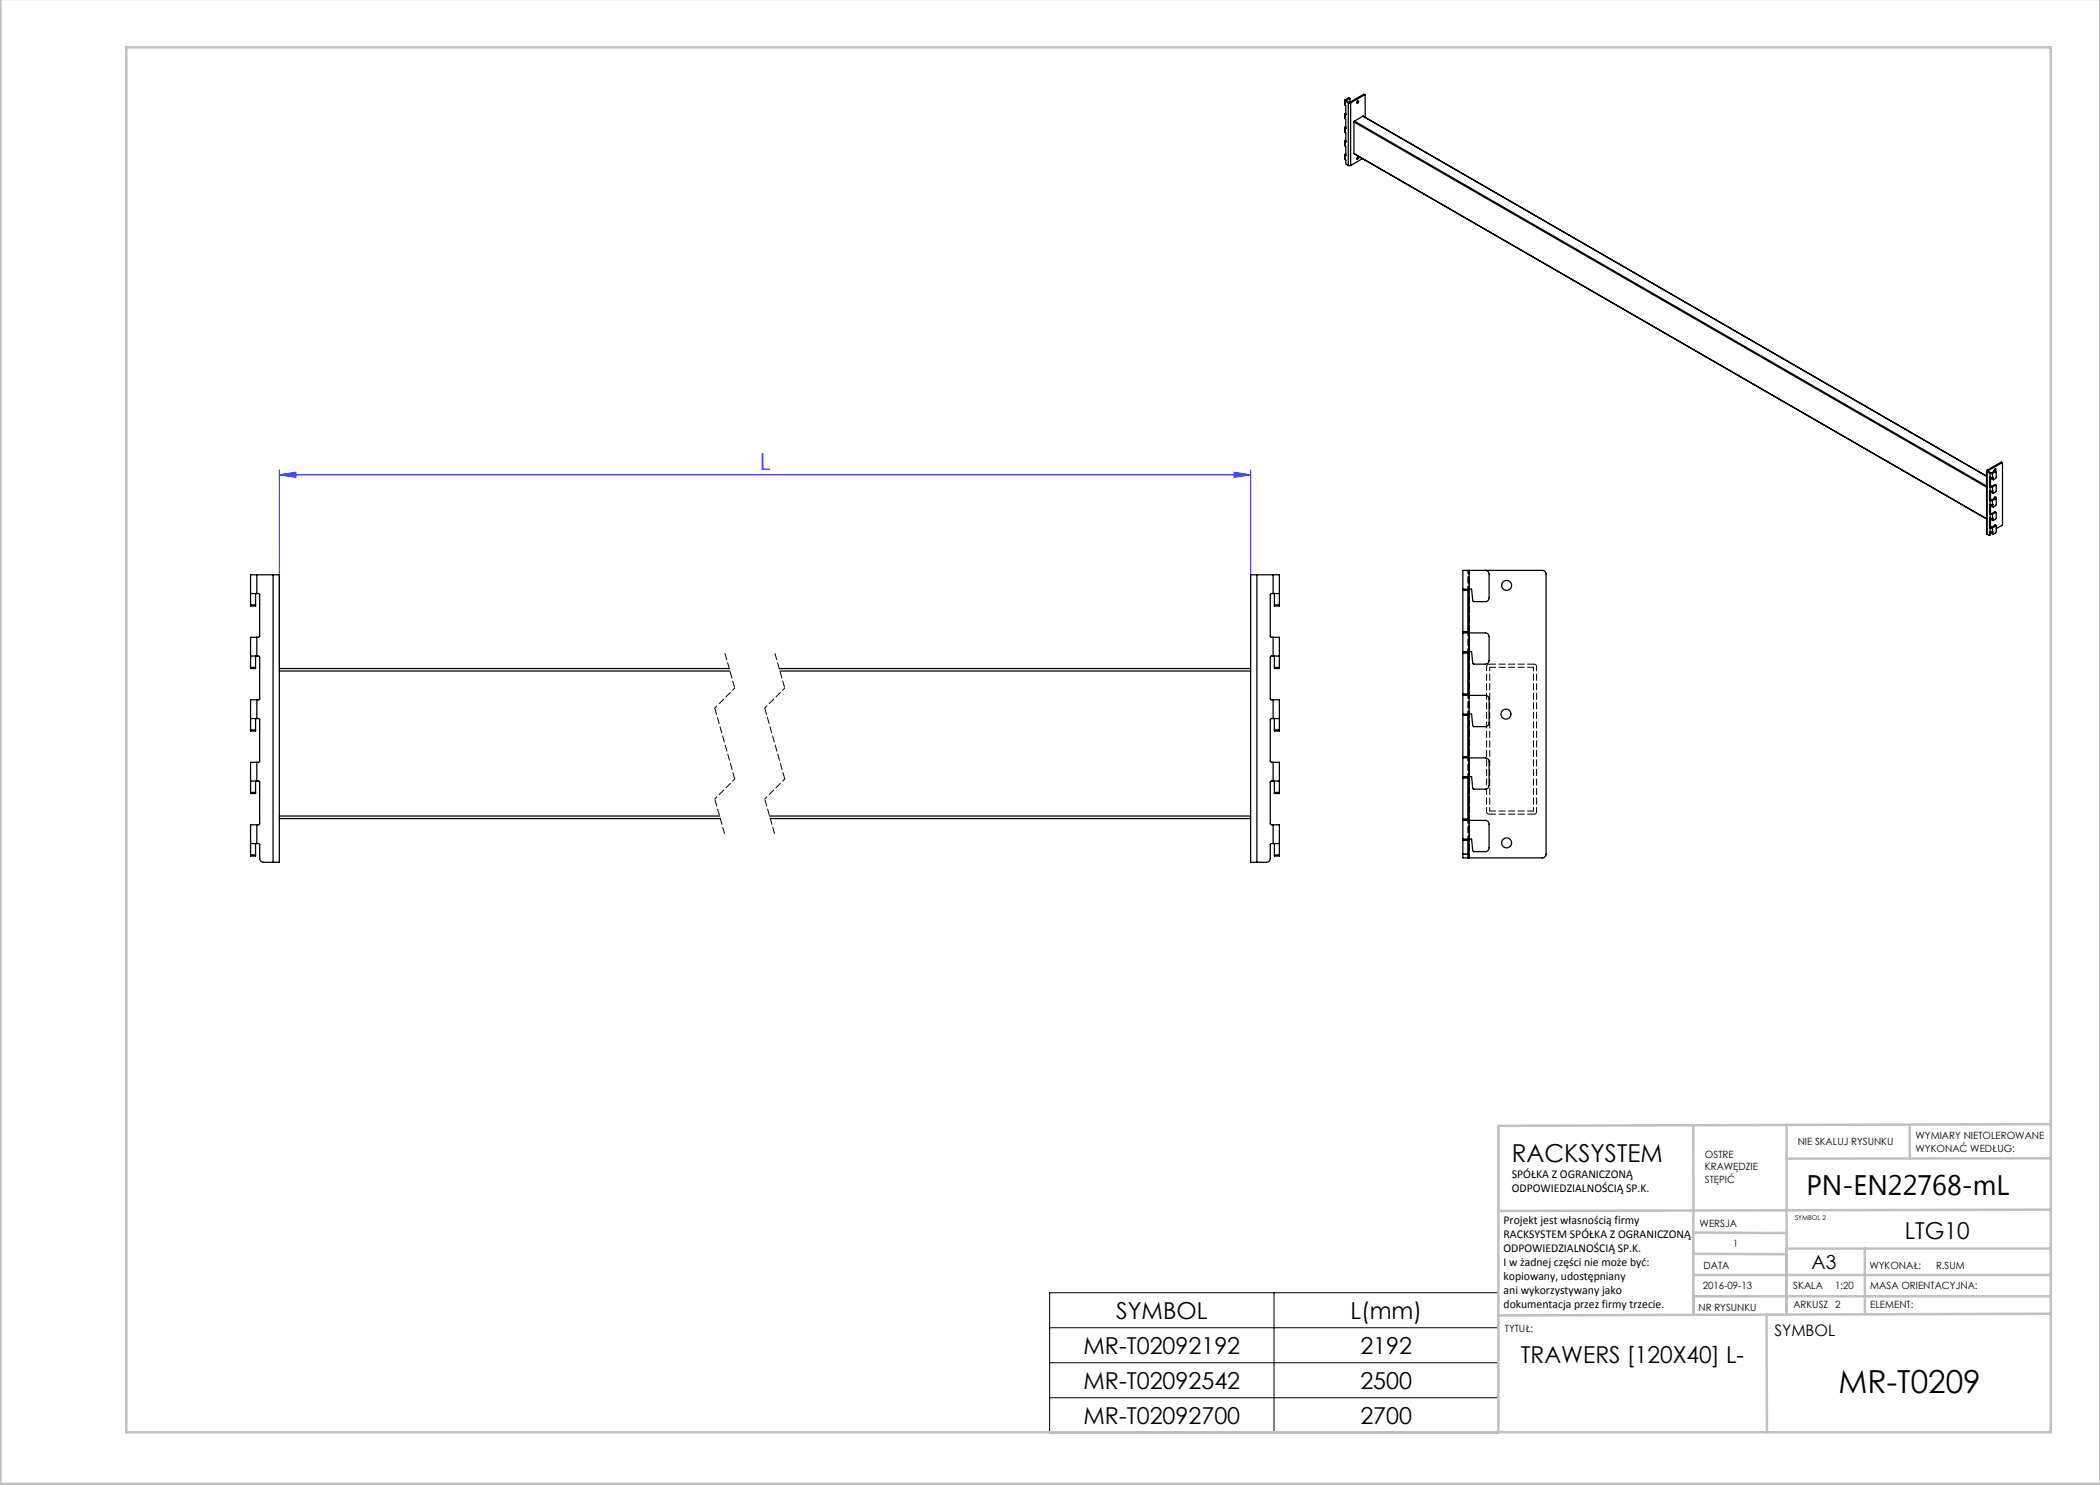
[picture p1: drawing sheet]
<svg xmlns="http://www.w3.org/2000/svg" width="420mm" height="297mm" viewBox="0 0 420 297" stroke-linecap="round" stroke-linejoin="round" font-family="sans-serif">
<path d="M55.9 95l3.3-.5v1zM55.9 94v39.2M55.9 95h194.2M246.8 94.5l3.3 .5-3.3 .5zM250.1 94v39.2" fill="none" stroke="#00f" stroke-width=".2"/>
<path d="M209.9 258.5h89.8v28h-89.8zM254.8 258.5v28M209.9 265.5h89.8M209.9 272.5h89.8M209.9 279.5h89.8" fill="none" stroke="#000" stroke-width=".2"/>
<path d="M145 130.5l2 7.1M155 130.5l2 7.1M143 159.8l2 7.1M153 159.8l2 7.1" fill="none" stroke="#000" stroke-width=".2" stroke-dasharray="1.3 .6" stroke-dashoffset="-.2"/>
<path d="M147 137.6l-4 4M157 137.6l-4 4M147 155.8l-4 4M157 155.8l-4 4" fill="none" stroke="#000" stroke-width=".2" stroke-dasharray="1.3 .6" stroke-dashoffset=".7"/>
<path d="M143 141.6l4 14.2M153 141.6l4 14.2" fill="none" stroke="#000" stroke-width=".2" stroke-dasharray="1.3 .6" stroke-dashoffset="-.1"/>
<g fill="none" stroke="#c0c0c0" stroke-width=".5">
<path d="M.1 -.1v296.9h419.9M25.2 9.5h385v276.9h-385zM338.7 225.2v16.9M357.3 225v37.9M382 225.4v6.3M410.1 224.8l-110.4 .4v61.2M410.1 231.7h-52.8M338.7 259.3h71.5M338.7 255h71.5M338.7 250.8l18.6 .1M338.7 246.5l18.6 .1M338.7 242.1v20.9"/>
<path d="M373 249.7v13.2M410.1 241.9l-110.4 .3M410.2 249.7h-52.9v13.2M353.3 262.9l.1 23.5M410.2 262.7l-110.5 .4"/>
</g>
<path d="M55.9 95l3.3-.5v1zM246.8 94.5l3.3 .5-3.3 .5z" fill="#00f"/>
<g fill="none" stroke="#000" stroke-width=".25">
<path d="M269 20v.2M269 20l.2 .1M269.7 19.6l.2 .1M269.7 19.6l-.7 .4M269.7 19.6l.1 .1M269.8 19.7l.2 .1v.6M269.8 19.7l-.6 .4M272.7 18.9l.3 .1M272.7 18.9l-2.8 1.6M272.7 18.9l.2 .1M272.9 19l.1 .1v4.4M272.9 19l-2.8 1.6"/>
<path d="M268.9 20.1l.1 .9M268.9 22.8l.1 1M268.9 25.5l.1 1M268.9 28.3l.1 .9M268.9 31l.1 .9M269 31.9l.2 .9 .5 .3M269 29.2l.2 .1v1.8M269 26.5l.2 .1v1.8M269 23.8l.2 .1v1.8M269 21l.2 .2v1.8M269 22.7v.2M269 25.4v.3"/>
<path d="M269 28.1v.3M269 30.8v.3M269 25.4l.2 .1M269 20.2v.8M269 22.9v.9M269 25.7v.8M269 28.4v.8M269 31.1v.8M269 31.1h.1M269 28.4h.1M269 25.7h.1M269 22.9l.1 .1"/>
<path d="M269 20.2l.7 .4M269 22.7h.2M269 28.1l.2 .1M269 30.8l.2 .1M269.2 31.1h-.1M269.2 28.4h-.1M269.2 25.7h-.1M269.2 23h-.1M269.2 22.6l-.2 .1M269.2 25.3l-.2 .1M269.2 28.1h-.2M269.2 30.8h-.2"/>
<path d="M269.2 22.9h-.2M269.2 25.6l-.2 .1M269.2 28.3l-.2 .1M269.2 31l-.2 .1M269.2 20.1h.1M269.2 20.1l-.2 .1M269.2 20.1l.6 .4M269.7 20.6h.4M269.7 33.1h.4M269.7 20.6v12.5M269.8 20.5h.1M269.8 20.5l-.1 .1"/>
<path d="M269.9 20.5l.2 .1M270.1 20.6v12.5M270.8 30.7l126.5 73.1M270.8 24.4v6.3M270.8 24.4l126.5 73M270.8 30.7l126.5 73M270.9 24.2l-.1 .2M270.9 24.2l126.4 73M271.5 20.3v-.1a.2 .2 0 0 1 .2 .3 .2 .2 0 0 1-.3 0zM271.5 31.5v-.1a.2 .2 0 0 1 .2 .3 .2 .2 0 0 1-.3 0zM271.5 20.2l-.1 .3M271.5 31.4l-.1 .3"/>
<path d="M272.5 31.7l-2.4 1.4M272.6 23.2l124.7 72M272.6 23.2l-1.7 1M397.3 94.2l.1 12.6M397.4 94.1v.2M397.4 94.1l.2 .1M397.4 94.3l.6 .4M397.4 94.3v12.5M397.6 94.2h.1M397.6 94.2l-.2 .1M397.6 94.2l.6 .4M397.9 97.3l.1 .1"/>
<path d="M397.9 95.5v1.8M397.9 98.2v1.8M398 95.5h-.1M398 98.2h-.1M398 95.5h.1M398 97.4h.1M398 98.2h.1M398 94.7h.5M398 95.5h.5M398 97.4h.5M398 98.2h.5M398 94.7v.8"/>
<path d="M398 97.4v.8M398.1 97.2v.1M398.1 99.9v.1M398.1 97.2l-.2 .1M398.1 95.5v1.7M398.1 98.3v1.6M398.1 99.9l-.2 .1M398.1 97.3l-.1 .1M398.1 97.3h.1M398.1 100l-.1 .1M398.1 100h.1M398.2 94.6h.1"/>
<path d="M398.2 97.3h.1M398.2 94.6l-.2 .1M398.2 97.3l-.2 .1M398.3 94.6l.2 .1M398.3 97.3l.2 .1M398.4 95.5v.3M398.4 98.3v.2M398.4 95.8h.1M398.4 95.8l.2 .1M398.4 98.5l.2 .2M398.5 98.6h.1M398.5 94.7v.8"/>
<path d="M398.5 97.4v.8M398.5 98.2h.1v.4M398.8 94.1a.24 .24 0 0 1 .1-.3 .24 .24 0 0 1 .4 .1 .24 .24 0 0 1-.3 .3M398.8 94.1l.1 .1M398.9 96.9l.3 .1M398.9 99.7l.3 .1M398.9 94.2l.2 .1M398.9 94.2l-.6 .4M398.9 96.9l.2 .1M398.9 96.9l-.6 .4M398.9 99.7l.2 .1M398.9 99.7l-.6 .3"/>
<path d="M399 99.4l-.2 .3v-.1a.18 .18 0 0 1 .3-.2 .18 .18 0 0 1 0 .3M399 93.8l-.2 .3M399 94.2h-.1M399 94.2l.2 .1M399.1 94.3l.1 .1v1.2l-.5 .3-.1-.5-.1 .1M399.1 97l.1 .1v1.1l-.6 .4M399.1 99.8l.1 .1v1.1l-.5 .4-.1-.5h-.1M399.1 94.3l-.6 .4M399.1 97l-.6 .4M399.1 99.8l-.6 .3M400.2 92.5l.3 .1M400.2 92.5l.2 .1"/>
<path d="M400.2 92.5l-2.8 1.6M400.4 92.6h.1v12.3l-1.3 .8M400.4 92.6l-2.8 1.6M50.1 118.7h1.3M51.1 118.7v2.3M51.4 115h-1.3v6M51.4 118.7h.4l.1 .3v8.2l-.1 .2-.4 .1M51.4 115h3.2M51.4 115v3.7M54.6 115h1.3v57.5h-1.3M54.6 115v57.5M251.4 115h-1.3v57.5h1.3"/>
<path d="M251.4 115v57.5M251.4 115h3.2M254.6 118.7h-.4l-.1 .3v8.2l.1 .2 .4 .1M254.6 118.7h1.3M254.6 115h1.3v6M254.6 115v3.7M254.9 118.7v2.3M292.6 117.8v.3M292.6 118.1v8.2M292.6 118.1h1M293.6 117.8v.3M293.6 118.1v8.2"/>
<path d="M293.8 114.1h-1.2v3.7M293.8 114.1h14.7a.75 .75 0 0 1 .7 .7v56a.75 .75 0 0 1-.7 .8h-14.7M293.8 114.1v57.5M297.1 114.1a.75 .75 0 0 1 .7 .7v4.8a.75 .75 0 0 1-.7 .7h-2.4l-.4-2.5h-1.7M397.4 106.8l.4 .3 .1-.1M397.9 100l.1 .1M397.9 102.7l.1 .1M397.9 105.4l.1 .1M397.9 100.9v1.8M397.9 103.7v1.7M397.9 106.4v.6M398 100.9h-.1"/>
<path d="M398 103.6l-.1 .1M398 106.3l-.1 .1M398 100.1h.1M398 100.9h.1M398 102.8h.1M398 103.6v.1M398 105.5v.1M398 106.3v.1M398 100.1h.5M398 100.9h.5M398 102.8h.5M398 103.7h.5"/>
<path d="M398 105.6h.5M398 106.4h.5M398 100.1v.8M398 102.8v.9M398 105.6v.8M398.1 102.6v.1M398.1 105.3v.1M398.1 106.9l-.2 .2M398.1 101v1.6M398.1 103.7v1.6M398.1 106.4v.5M398.1 102.6l-.2 .1"/>
<path d="M398.1 105.3l-.2 .1M398.1 106.9l-.2 .1M398.1 102.7l-.1 .1M398.1 102.7h.1M398.1 105.4l-.1 .1M398.1 105.4l.1 .1M398.2 100h.1M398.2 102.7h.1M398.2 105.5h.1M398.2 100l-.2 .1M398.2 102.7l-.2 .1M398.2 105.5l-.2 .1"/>
<path d="M398.3 100l.2 .1M398.3 102.7l.2 .1M398.3 105.5l.2 .1M398.4 101v.2M398.4 103.7v.3M398.4 106.4v.3M398.4 104l.2 .1M398.4 101.2l.2 .2M398.4 106.7l.2 .1M398.5 101.3h.1M398.5 106.7h.1M398.5 106.7l.1 .1"/>
<path d="M398.5 100.1v.8M398.5 102.8v.9M398.5 105.6v.8M398.5 103.7l.1-.1v.5M398.5 106.4l.1-.1v.5M398.9 102.4l.3 .1M398.9 102.4l.2 .1M398.9 102.4l-.6 .3M398.9 105.1l.2 .1M398.9 105.1l-.6 .4M399 105v.1M399 105.1l.2 .1-.1-.2-.2 .1"/>
<path d="M399 105.1h-.1M399.1 102.5h.1v1.2l-.6 .4M399.1 105.2l.1 .1v1.1l-.6 .4M399.1 102.5l-.6 .3M399.1 105.2l-.6 .4M50.1 131.2h1.3M50.1 121v.2h1v-.2M50.1 133.5v.2h1v-.2M50.1 121h1M50.1 133.5h1M51.1 131.2v2.3M51.4 127.5h-1.3v6"/>
<path d="M51.4 140h-1.3v6M51.4 131.2h.4l.1 .3v8.2l-.1 .2-.4 .1M51.4 127.5v3.7M51.4 140v3.7M55.9 133.7h89.9M55.9 134.2h90.1M155.8 133.7h94.3M156 134.2h94.1M254.6 131.2h-.4l-.1 .3v8.2l.1 .2 .4 .1M254.6 127.5h1.3v6M254.6 131.2h1.3M254.6 140h1.3v6"/>
<path d="M254.6 127.5v3.7M254.6 140v3.7M254.9 121v.2h1v-.2M254.9 133.5v.2h1v-.2M254.9 131.2v2.3M254.9 121h1M254.9 133.5h1M292.6 126.6h4.5a.75 .75 0 0 1 .7 .7v4.8a.75 .75 0 0 1-.7 .7h-2.4l-.4-2.5h-1.7M292.6 139.1h4.5a.75 .75 0 0 1 .7 .7v4.8a.75 .75 0 0 1-.7 .7h-2.4l-.4-2.5h-1.7M292.6 126.3v.3M292.6 130.3v.3M292.6 138.8v.3"/>
<path d="M292.6 126.6v3.7M292.6 130.6v8.2M292.6 139.1v3.7M292.6 126.3h1M292.6 130.6h1M292.6 138.8h1M293.6 126.3v.3M293.6 130.3v.3M293.6 138.8v.3M293.6 130.6v8.2M50.1 156.2h1.3M50.1 143.7h1.3"/>
<path d="M50.1 158.5v.2h1v-.2M50.1 146v.2h1v-.2M50.1 158.5h1M50.1 146h1M51.1 143.7v2.3M51.1 156.2v2.3M51.4 152.5h-1.3v6M51.4 156.2h.4l.1 .3v8.2l-.1 .2-.4 .1M51.4 143.7h.4l.1 .3v8.2l-.1 .2-.4 .1M51.4 152.5v3.7M254.6 143.7h-.4l-.1 .3v8.2l.1 .2 .4 .1M254.6 156.2h-.4l-.1 .3v8.2l.1 .2 .4 .1"/>
<path d="M254.6 143.7h1.3M254.6 156.2h1.3M254.6 152.5h1.3v6M254.6 152.5v3.7M254.9 158.5v.2h1v-.2M254.9 146v.2h1v-.2M254.9 143.7v2.3M254.9 156.2v2.3M254.9 158.5h1M254.9 146h1M292.6 151.6h4.5a.75 .75 0 0 1 .7 .7v4.8a.75 .75 0 0 1-.7 .7h-2.4l-.4-2.5h-1.7M292.6 142.8v.3"/>
<path d="M292.6 151.3v.3M292.6 155.3v.3M292.6 143.1v8.2M292.6 151.6v3.7M292.6 155.6v8.2M292.6 143.1h1M292.6 151.3h1M292.6 155.6h1M293.6 142.8v.3M293.6 151.3v.3M293.6 155.3v.3M293.6 143.1v8.2"/>
<path d="M293.6 155.6v8.2M50.1 168.7h1.3M50.1 171v.2h1v-.2M50.1 171h1M51.1 168.7v2.3M51.4 165h-1.3v6M51.4 168.7h.4l.1 .2v2.8a.75 .75 0 0 0 .8 .8h1.9M51.4 165v3.7M55.9 163.7h88.2M55.9 163.2h88M153.9 163.2h96.2M154.1 163.7h96"/>
<path d="M254.6 168.7h-.4l-.1 .2v2.8a.75 .75 0 0 1-.8 .8h-1.9M254.6 168.7h1.3M254.6 165h1.3v6M254.6 165v3.7M254.9 171v.2h1v-.2M254.9 171h1M254.9 168.7v2.3M292.6 164.1h4.5a.75 .75 0 0 1 .7 .7v4.8a.75 .75 0 0 1-.7 .7h-2.4l-.4-2.5h-1.7M292.6 167.8v.3M292.6 163.8v.3M292.6 170.8v.8h1M292.6 164.1v3.7"/>
<path d="M292.6 168.1v2.7M292.6 168.1h1M292.6 163.8h1M292.6 170.8h1M293.6 167.8v.3M293.6 163.8v.3M293.6 170.8v.8M293.6 171.6h.2M293.6 168.1v2.7"/>
<circle cx="301.3" cy="117.1" r="1"/>
<circle cx="301.2" cy="142.8" r="1"/>
<circle cx="301.3" cy="168.6" r="1"/>
</g>
<path d="M293.6 114.1v3.7M293.8 114.1v3.7M293.6 126.6v3.7M293.6 139.1v3.7M293.8 126.6v3.7M293.8 139.1v3.7M293.6 151.6v3.7M293.8 151.6v3.7M293.6 164.1v3.7M293.8 164.1v3.7" fill="none" stroke="#000" stroke-width=".2" stroke-dasharray="1.3 .6" stroke-dashoffset=".7"/>
<g fill="none" stroke="#000" stroke-width=".2" stroke-dasharray="1.3 .6" stroke-dashoffset=".5">
<path d="M293.6 118.1h-1M293.8 114.1v57.5M292.6 138.8h1M292.6 126.3h1M293.6 130.6h-1M306.7 133.5v28.7M292.6 151.3h1M293.6 155.6h-1M293.6 143.1h-1M292.6 170.8h1M292.6 163.8h1M293.6 168.1h-1"/>
<path d="M297.9 162.2v-28.7"/>
</g>
<path d="M297.3 133.3l.2-.3 .3-.2M306.8 132.8l.4 .2 .1 .3M307.3 133.3v29M297.3 162.3v-29M297.8 162.8l-.3-.1-.2-.4M307.3 162.3l-.1 .4-.4 .1" fill="none" stroke="#000" stroke-width=".2" stroke-dasharray="1.3 .6" stroke-dashoffset=".4"/>
<path d="M297.8 132.8h9M306.8 162.8h-9" fill="none" stroke="#000" stroke-width=".2" stroke-dasharray="1.3 .6" stroke-dashoffset="-.1"/>
<path d="M297.9 133.5h8.8M306.7 162.2h-8.8" fill="none" stroke="#000" stroke-width=".2" stroke-dasharray="1.3 .6" stroke-dashoffset=".1"/>
<text font-size="6.3" x="367.7" y="278.5">MR-T0209</text>
<text font-size="5.6" x="361.3" y="239.1">PN-EN22768-mL</text>
<text font-size="4.9" x="302.4" y="232.4">RACKSYSTEM</text>
<text font-size="4.7" fill="#00f" x="152" y="93.9">L</text>
<g font-size="4.7">
<text x="380.9" y="247.8">LTG10</text>
<text x="223.2" y="263.7">SYMBOL</text>
<text x="270.1" y="263.7">L(mm)</text>
<text x="216.7" y="270.7">MR-T02092192</text>
<text x="272.1" y="270.7">2192</text>
<text x="304.2" y="272.7">TRAWERS [120X40] L-</text>
<text x="216.7" y="277.7">MR-T02092542</text>
<text x="272.1" y="277.7">2500</text>
<text x="216.7" y="284.7">MR-T02092700</text>
<text x="272.1" y="284.7">2700</text>
</g>
<text font-size="3.9" x="362.3" y="253.8">A3</text>
<text font-size="3.2" x="354.9" y="267.2">SYMBOL</text>
<g font-size="2.4">
<text x="302.4" y="235.6">SPÓŁKA Z OGRANICZONĄ</text>
<text x="302.4" y="238.4">ODPOWIEDZIALNOŚCIĄ SP.K.</text>
<text x="300.7" y="244.7">Projekt jest własnością firmy</text>
<text x="300.7" y="247.5">RACKSYSTEM SPÓŁKA Z OGRANICZONĄ</text>
<text x="300.7" y="250.3">ODPOWIEDZIALNOŚCIĄ SP.K.</text>
<text x="300.7" y="253.1">I w żadnej części nie może być:</text>
<text x="300.7" y="256">kopiowany, udostępniany</text>
<text x="300.7" y="258.8">ani wykorzystywany jako</text>
<text x="300.7" y="261.6">dokumentacja przez firmy trzecie.</text>
</g>
<g font-size="2">
<text x="383.1" y="227.9">WYMIARY NIETOLEROWANE</text>
<text x="341" y="231.6">OSTRE</text>
<text x="359.5" y="228.9">NIE SKALUJ RYSUNKU</text>
<text x="383.1" y="230.4">WYKONAĆ WEDŁUG:</text>
<text x="341" y="234.1">KRAWĘDZIE</text>
<text x="341" y="236.6">STĘPIĆ</text>
<text x="339.9" y="245.4">WERSJA</text>
<text x="346.6" y="249.5">1</text>
<text x="340.6" y="257.7">2016-09-13</text>
<text x="340.7" y="253.8">DATA</text>
<text x="358.7" y="257.7">SKALA</text>
<text x="367" y="257.7">1:20</text>
<text x="373.9" y="253.8">WYKONAŁ:</text>
<text x="374.1" y="257.7">MASA ORIENTACYJNA:</text>
<text x="387.2" y="253.8">R.SUM</text>
<text x="339.7" y="262.3">NR RYSUNKU</text>
<text x="358.7" y="261.7">ARKUSZ 2</text>
<text x="374.1" y="261.7">ELEMENT:</text>
<text x="301" y="266.4">TYTUŁ:</text>
</g>
<text font-size="1.3" x="359" y="244">SYMBOL 2</text>
</svg>
